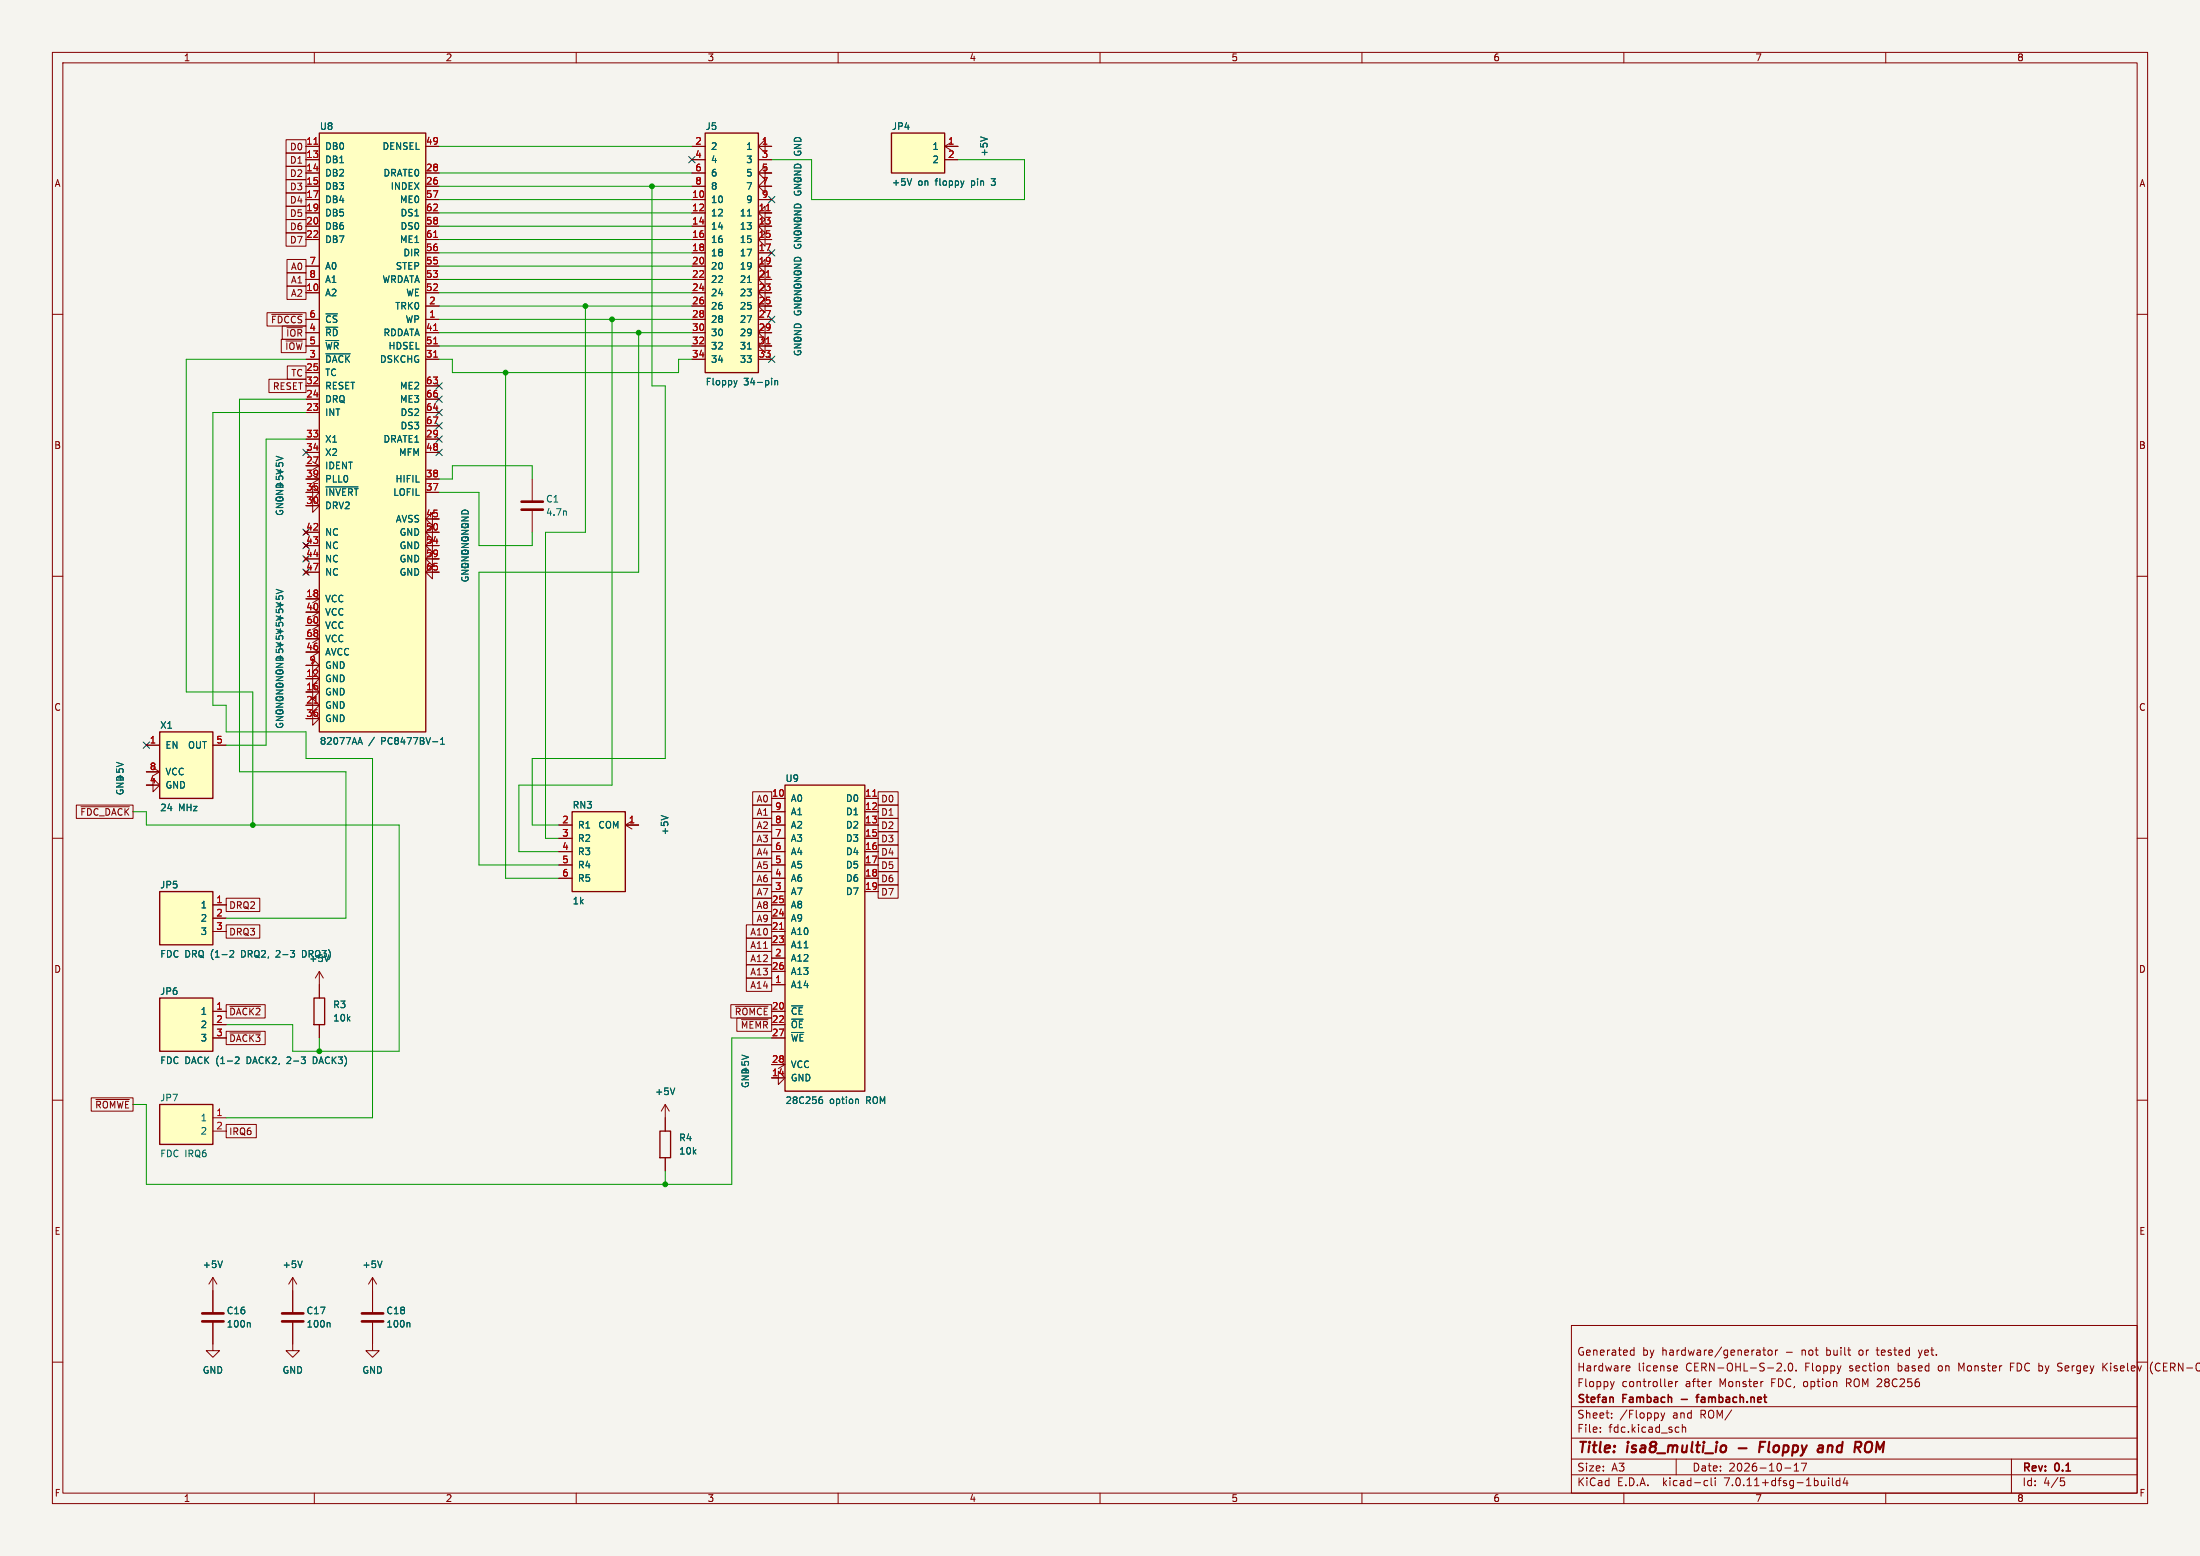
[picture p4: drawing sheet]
<svg xmlns="http://www.w3.org/2000/svg" width="420mm" height="297mm" viewBox="0 0 420 297" stroke-linecap="round" stroke-linejoin="round" font-family="sans-serif">
<path d="M0 0h420v297h-420z" fill="#f5f4ef" stroke="#f5f4ef" stroke-width=".19"/>
<g fill="none" stroke="#840000" stroke-width=".19">
<path d="M10 10h400v277h-400zM12 12h396v273h-396zM60 10v2M110 10v2M160 10v2M210 10v2M260 10v2M310 10v2M360 10v2M54.6 26.7h3.8v2.5h-3.8zM54.6 29.2h3.8v2.6h-3.8zM54.6 31.8h3.8v2.5h-3.8z"/>
<path d="M54.6 39.4h3.8v2.5h-3.8zM54.6 34.3h3.8v2.5h-3.8zM54.6 36.8h3.8v2.6h-3.8zM58.4 27.9h2.6M58.4 30.5h2.6M58.4 33h2.6M58.4 35.6h2.6M58.4 38.1h2.6M81.3 27.9h2.5M81.3 33h2.5M81.3 35.6h2.5M81.3 38.1h2.5"/>
<path d="M132.1 27.9h2.5M132.1 30.5h2.5M132.1 33h2.5M132.1 35.6h2.5M132.1 38.1h2.5M144.8 27.9h2.5h-1.3v1.3l-1.2-1.3 1.2-1.2v1.2M144.8 33h2.5h-1.3v1.3l-1.2-1.3 1.2-1.2v1.2M144.8 35.6h2.5h-1.3v1.2l-1.2-1.2 1.2-1.3v1.3M144.8 30.5h2.5M144.8 38.1h2.5M180.3 27.9h2.6M180.3 30.5h2.6"/>
<path d="M180.3 27.9l1.3 .8M181.6 27.2l-1.3 .7M10 60h2M51 59.7h7.4v2.5h-7.4zM54.6 44.4h3.8v2.6h-3.8zM54.6 41.9h3.8v2.6h-3.8zM54.8 54.6h3.6v2.6h-3.6zM54.8 52.1h3.6v2.5h-3.6zM54.8 49.5h3.6v2.6h-3.6zM58.4 55.9h2.6M58.4 40.6h2.6M58.4 43.2h2.6"/>
<path d="M58.4 45.7h2.6M58.4 53.3h2.6M58.4 50.8h2.6M81.3 55.9h2.5M81.3 40.6h2.5M81.3 58.4h2.5M81.3 43.2h2.5M81.3 45.7h2.5M81.3 53.3h2.5M81.3 50.8h2.5M81.3 48.3h2.5M132.1 55.9h2.5"/>
<path d="M132.1 40.6h2.5M132.1 58.4h2.5M132.1 43.2h2.5M132.1 45.7h2.5M132.1 53.3h2.5M132.1 50.8h2.5M132.1 48.3h2.5M144.8 45.7h2.5h-1.3v1.3l-1.2-1.3 1.2-1.2v1.2M144.8 40.6h2.5h-1.3v1.3l-1.2-1.3 1.2-1.2v1.2M144.8 43.2h2.5h-1.3v1.3l-1.2-1.3 1.2-1.3v1.3M144.8 58.4h2.5h-1.3v1.3l-1.2-1.3 1.2-1.2v1.2M144.8 50.8h2.5h-1.3v1.3l-1.2-1.3 1.2-1.3v1.3"/>
<path d="M144.8 55.9h2.5h-1.3v1.3l-1.2-1.3 1.2-1.3v1.3M144.8 53.3h2.5h-1.3v1.3l-1.2-1.3 1.2-1.2v1.2M144.8 48.3h2.5M408 60h2M51.3 72.4h7.1v2.5h-7.1zM51.9 60h5.8M53.7 64.8h4.7v2.5h-4.7zM53.9 62.2h4.5v2.6h-4.5zM54.6 65.1h3.1M54.8 62.5h2.9M54.8 69.8h3.6v2.6h-3.6zM58.4 61h2.6"/>
<path d="M58.4 78.7h2.6M58.4 76.2h2.6M58.4 71.1h2.6M58.4 68.6h2.6M58.4 73.7h2.6M58.4 63.5h2.6M58.4 66h2.6M81.3 61h2.5M81.3 78.7h2.5M81.3 76.2h2.5M81.3 68.6h2.5M81.3 73.7h2.5"/>
<path d="M81.3 63.5h2.5M81.3 66h2.5M132.1 61h2.5M132.1 68.6h2.5M132.1 63.5h2.5M132.1 66h2.5M144.8 63.5h2.5h-1.3v1.3l-1.2-1.3 1.2-1.3v1.3M144.8 66h2.5h-1.3v1.3l-1.2-1.3 1.2-1.2v1.2M144.8 61h2.5M144.8 68.6h2.5M58.4 88.9h2.6M58.4 83.8h2.6"/>
<path d="M58.4 86.4h2.6M58.4 91.4h2.6M59.7 94v1.3l1.3-1.3-1.3-1.3v1.3h-1.3h2.6M59.7 96.5v1.3l1.3-1.3-1.3-1.2v1.2h-1.3h2.6M59.7 90.7l1.3 .7M59.7 88.1l1.3 .8M61 91.4l-1.3 .8M61 88.9l-1.3 .8M81.3 99.1h2.5h-1.3v1.2l-1.2-1.2 1.2-1.3v1.3M81.3 83.8h2.5M81.3 86.4h2.5M81.3 94h2.5"/>
<path d="M81.3 91.4h2.5M81.3 81.3h2.5M101.6 91.4v4.4M101.6 97.3v4.3M10 110h2M58 101.2l.8 .8M58 106.3l.8 .8M58 108.8l.8 .8M58.4 119.4h2.6M58.4 114.3h2.6M58.4 116.8h2.6M58.4 101.6h2.6"/>
<path d="M58.4 104.1h2.6M58.4 106.7h2.6M58.4 109.2h2.6M58.8 101.2l-.8 .8M58.8 106.3l-.8 .8M58.8 108.8l-.8 .8M59.7 118.6l1.3 .8M59.7 113.5l1.3 .8M59.7 116.1l1.3 .7M61 119.4l-1.3 .7M61 114.3l-1.3 .8M61 116.8l-1.3 .8"/>
<path d="M81.3 101.6h2.5h-1.3v1.3l-1.2-1.3 1.2-1.3v1.3M81.3 106.7h2.5h-1.3v1.3l-1.2-1.3 1.2-1.3v1.3M81.3 104.1h2.5h-1.3v1.3l-1.2-1.3 1.2-1.2v1.2M81.3 109.2h2.5h-1.3v1.3l-1.2-1.3 1.2-1.2v1.2M408 110h2M58.4 124.5h2.6M58.4 121.9h2.6M59.7 129.5v1.3l1.3-1.3-1.3-1.2v1.2h-1.3h2.6M59.7 132.1v1.3l1.3-1.3-1.3-1.3v1.3h-1.3h2.6M59.7 127v1.3l1.3-1.3-1.3-1.3v1.3h-1.3h2.6M59.7 137.2v1.2l1.3-1.2-1.3-1.3v1.3h-1.3h2.6M59.7 134.6v1.3l1.3-1.3-1.3-1.2v1.2h-1.3h2.6"/>
<path d="M59.7 121.2l1.3 .7M59.7 123.7l1.3 .8M61 121.9l-1.3 .8M61 124.5l-1.3 .7M10 160h2M14.6 153.7h10.8v2.5h-10.8zM15.5 154h9.2M27.9 147.3h2.6M27.9 142.2h2.6M29.2 149.9v1.2l1.3-1.2-1.3-1.3v1.3h-1.3h2.6M29.2 146.6l1.3 .7M30.5 147.3l-1.3 .8"/>
<path d="M40.6 142.2h2.6M106.7 157.5h2.5M119.4 157.5l1.2 .7M119.4 157.5h2.5M120.6 156.7l-1.2 .8M143.7 156.2h3.6v2.6h-3.6zM143.7 158.7h3.6v2.6h-3.6zM143.7 153.7h3.6v2.5h-3.6zM143.7 151.1h3.6v2.6h-3.6zM147.3 157.5h2.6M147.3 152.4h2.6M147.3 154.9h2.6"/>
<path d="M165.1 157.5h2.5M165.1 152.4h2.5M165.1 154.9h2.5M167.6 153.7h3.9v2.5h-3.9zM167.6 156.2h3.9v2.6h-3.9zM167.6 151.1h3.9v2.6h-3.9zM167.6 158.7h3.9v2.6h-3.9zM408 160h2M40.6 177.8h2.6M40.6 175.3h2.6M40.6 172.7h2.6M43.2 171.4h6.4v2.6h-6.4z"/>
<path d="M43.2 176.5h6.4v2.6h-6.4zM106.7 160h2.5M106.7 162.6h2.5M106.7 165.1h2.5M106.7 167.6h2.5M142.5 176.5h4.8v2.6h-4.8zM142.5 179.1h4.8v2.5h-4.8zM143.7 161.3h3.6v2.5h-3.6zM143.7 163.8h3.6v2.6h-3.6zM143.7 166.4h3.6v2.5h-3.6zM143.7 174h3.6v2.5h-3.6zM143.7 168.9h3.6v2.6h-3.6z"/>
<path d="M143.7 171.4h3.6v2.6h-3.6zM147.3 160h2.6M147.3 162.6h2.6M147.3 165.1h2.6M147.3 167.6h2.6M147.3 170.2h2.6M147.3 177.8h2.6M147.3 175.3h2.6M147.3 172.7h2.6M165.1 160h2.5M165.1 162.6h2.5M165.1 165.1h2.5"/>
<path d="M165.1 167.6h2.5M165.1 170.2h2.5M167.6 161.3h3.9v2.5h-3.9zM167.6 163.8h3.9v2.6h-3.9zM167.6 166.4h3.9v2.5h-3.9zM167.6 168.9h3.9v2.6h-3.9zM40.6 193h2.6M40.6 195.6h2.6M40.6 198.1h2.6M43.2 196.8h7.4v2.6h-7.4zM43.2 191.8h7.4v2.5h-7.4zM43.9 197.2h5.8"/>
<path d="M43.9 192.1h5.8M61 185.4v5.1M61 195.6v2.5M61 185.4l-.8 1.3M61 185.4l.7 1.3M139.5 191.8h7.8v2.5h-7.8zM140.4 192.1h6.2M140.7 194.3h6.6v2.6h-6.6zM141.5 194.6h5.1M142.5 186.7h4.8v2.5h-4.8zM142.5 184.1h4.8v2.6h-4.8zM142.5 181.6h4.8v2.6h-4.8z"/>
<path d="M147.3 188h2.6M147.3 182.9h2.6M147.3 193h2.6M147.3 195.6h2.6M147.3 180.3h2.6M147.3 185.4h2.6M147.3 198.1h2.6M10 210h2M17.4 209.5h8v2.6h-8zM18.3 209.9h6.4M40.6 213.4h2.6M40.6 215.9h2.6"/>
<path d="M43.2 214.6h5.7v2.6h-5.7zM127 210.8l-.8 1.3M127 210.8v5.1M127 210.8l.8 1.3M147.3 203.2h2.6M148.6 205.7v1.3l1.3-1.3-1.3-1.2v1.2h-1.3h2.6M148.6 202.4l1.3 .8M149.9 203.2l-1.3 .8M408 210h2M127 221v2.5M10 260h2M40.6 252.2v5.6h1.3l-1.3 1.3-1.2-1.3h1.2"/>
<path d="M40.6 243.8v6.9M40.6 243.8l-.7 1.3M40.6 243.8l.8 1.3M55.9 252.2v5.6h1.2l-1.2 1.3-1.3-1.3h1.3M55.9 243.8l-.8 1.3M55.9 243.8v6.9M55.9 243.8l.7 1.3M71.1 252.2v5.6h1.3l-1.3 1.3-1.3-1.3h1.3M71.1 243.8l-.7 1.3M71.1 243.8v6.9M71.1 243.8l.8 1.3M300 253h108v32h-108z"/>
<path d="M311.4 258.6h.5M311.4 257.8h.5M311.9 257.2v1.5M336.5 257.7h.6M336.7 257.2v1.3l.4 .2M337.7 257.8l.3-.1 .3 .3v.4l-.3 .3-.3-.1-.2-.2zM338.9 257.7v1M339.4 257.7l-.3 .1-.2 .2M358.2 257.7h.5M366.2 257.7l.4 1-.4 .5M410.9 260a1.72 1.72 0 0 0 0 2.3M300 278.5h108"/>
<path d="M300 274.5h108M300 268.5h108M305.5 273.2v.2M305.5 272.5v.1M307.7 270.5v.2M307.7 269.8v.1M308.2 263.7l-.4 1M310.7 260.7l.4 .1 .1 .2-.8 .2M311.1 261.6l-.4 .1M317.1 269.7l.3 1M317.4 270.7l-.3 .5M317.8 269.7l-.4 1"/>
<path d="M318.7 263.7l.5 .1v.2l-.7 .2M319.2 264.6l-.5 .1M319.7 260.7l.5 .1v.2l-.7 .2M319.9 263.7v1M320 278.5v3M320.1 272.4l.4 .1M320.2 261.6l-.5 .1M320.3 263.7l-.3 .1-.1 .2M320.5 273.3l-.4 .1M321.2 272.5l.2-.1 .3 .1 .1 .9M321.2 271.9v1.5M326.6 263.7h.1"/>
<path d="M339.4 260.2l.5 .1 .2 .3-.9 1.1h.9M340.7 261.5v.2M341.6 260.3l.1-.1a.8 .8 0 0 1 .6 .7 .8 .8 0 0 1-.6 .8 .99 .99 0 0 1-.1-1.4zM342.5 279.7l.4-.4v1.5M342.9 261.5v.2M344.9 279.3l-.7 1.5M374.4 261.3l-.5-1.1v1.5M383.8 260.9h.5M384 278.5v6.5M384.5 260.2h-.7v1.5M393 261.7h.4M393.1 260.2h.3"/>
<path d="M393.1 260.9l.3 .1M401.4 260.2v1.5M401.7 260.8l.6 .9M402.3 260.2l-.9 .8M60 285v2M110 285v2M160 285v2M210 285v2M260 285v2M300 281.5h108M310 285v2M325.6 282.6l.4 .1"/>
<path d="M326 283.5l-.4 .1M326.7 282.1v1.3l.2 .2M327.4 282.1v.1M327.4 282.6v1M340.7 280.2h1.2M342.5 280.8h.9M349.1 282.1v.1M349.1 282.6v1M349.8 282.1v1.3l.2 .2M351.2 282.7l-.4-.1-.3 .3 .2 .6h.5M351.2 282.1v1.5M352.2 282l-.3 1.1h.9"/>
<path d="M352.6 282.6v1M360 285v2M393.4 282.1h.7M393.5 282.7h.4l.3 .2-.2 .6-.5 .1"/>
</g>
<path d="M329.2 275.9l.3 .4-.1 .7M331.9 276.4h1.5M335.9 276.2h.7M337 275.2h-.9l-.3 2M347.8 275.9l.2 .3-.1 1M347.9 277.1l-.2 .1M348 276.3l-.2 .1M356.6 275.2l-.2 .1a1.24 1.24 0 0 0 0 1.9h.4" fill="none" stroke="#840000" stroke-width=".4"/>
<path d="M307.9 266.8l.1 .9M323.8 266.7h.5M324.3 266.2l-.3 .2v1.3" fill="none" stroke="#840000" stroke-width=".3"/>
<g fill="none" stroke="#006464" stroke-width=".19">
<path d="M151.7 36.5a.59 .59 0 0 0 .6 .8 .59 .59 0 0 0 .5-.8h-.4v.2M152.9 35.2l-1.3 .7h1.3M174 34.1l-.4 1.3M184 34.5l-.3 .9M187.2 26.1l1.3 .4M142.7 41.2h.7M142.7 53.9h.7M62.2 67.5h4.6M140.7 72.6l-.3 .9M142.7 66.6h.7M147.9 72.6v.9M147.9 72.8l.2-.2 .3 .1 .1 .8"/>
<path d="M52.7 88.4v.6h.6l-.1-.2 .1-.4 .2-.1 .4 .1 .1 .1-.1 .5M52.7 89.6l1.3 .4M52.7 87.1l1.3 .4-1.3 .4M52.8 97.5a.59 .59 0 0 0 .6 .7 .59 .59 0 0 0 .5-.7l-.4-.1v.3M53.5 89.6v.9M54 96.2l-1.3 .7h1.3M62.2 92.9h6.2M108.1 97.6v.8M52.7 117.6l1.3 .4M52.7 112.5l1.3 .4M52.7 116.3v.6l.6 .1-.1-.2M53.5 117.5v1"/>
<path d="M54 116.8l-.1 .2M88.2 110.2a.59 .59 0 0 0 .6 .7 .59 .59 0 0 0 .5-.7l-.4-.1v.3M89.4 108.9l-1.3 .7h1.3M22.2 145.5l1.3 .4M68.4 141.7h.7M68.8 140.8l.4 1.3M82.6 141.6h1M84.1 142.1h.7M84.1 141.2l.4-.4v1.3M126.2 155.7l1.3 .4M44 181.5l.4-.1 .2 .4-.8 .9h.8M58 181.4h-.3v1.3h.3"/>
<path d="M45 201.8l.4-.1 .2 .4-.7 .9h.7M60.1 201.7h-.3v1.3h.3M128.8 207.7l-.4 1.2M141.6 201.4l1.3 .4M156.6 209.9h.3l.1 .2v.4l-.4 .1M156.9 209.4h-.3M163.5 209.8l.4 .2v.6M42.5 240.7l-.5 1.3M47.6 252.5l.2 .1v.7M57.7 240.7l-.4 1.3M62.8 252.5l.2 .1v.7M72.9 240.7l-.4 1.3"/>
<path d="M78.1 252.5l.1 .1v.7"/>
</g>
<g fill="#ffffc2" stroke="#ffffc2" stroke-width=".19">
<path d="M170.2 25.4h10.1v7.6h-10.1z"/>
<path d="M61 25.4h20.3v114.3h-20.3z"/>
<path d="M149.9 149.9h15.2v58.4h-15.2z"/>
<path d="M109.2 154.9h10.2v15.3h-10.2z"/>
<path d="M30.5 210.8h10.1v7.6h-10.1z"/>
<path d="M30.5 190.5h10.1v10.2h-10.1z"/>
<path d="M30.5 170.2h10.1v10.1h-10.1z"/>
<path d="M134.6 25.4h10.2v45.7h-10.2z"/>
<path d="M30.5 139.7h10.1v12.7h-10.1z"/>
</g>
<path d="M61 25.4h20.3v114.3h-20.3zM134.6 25.4h10.2v45.7h-10.2zM170.2 25.4h10.1v7.6h-10.1zM30.5 139.7h10.1v12.7h-10.1zM109.2 154.9h10.2v15.3h-10.2zM149.9 149.9h15.2v58.4h-15.2zM30.5 170.2h10.1v10.1h-10.1zM30.5 190.5h10.1v10.2h-10.1zM59.9 190.5h2.1v5.1h-2.1zM30.5 210.8h10.1v7.6h-10.1zM126 215.9h2v5.1h-2z" fill="none" stroke="#840000" stroke-width=".25"/>
<path d="M59.9 27.5h.8M82.8 45.3h.7M146.3 40.2h.7M146.3 52.9h.7M82.8 68.2h.7M82.8 63.1h.7M82.8 65.6h.7M146.3 65.6h.7M59.9 134.2h.8M166.6 152h.7M148.8 177.4h.8" fill="none" stroke="#a90000" stroke-width=".19"/>
<path d="M99.6 97.3h4M99.6 95.8h4M38.6 252.2h4.1M38.6 250.7h4.1M53.8 252.2h4.1M53.8 250.7h4.1M69.1 252.2h4.1M69.1 250.7h4.1" fill="none" stroke="#840000" stroke-width=".51"/>
<g fill="none" stroke="#009600" stroke-width=".19">
<path d="M83.8 35.6h48.3M83.8 38.1h48.3M83.8 33h48.3M83.8 27.9h48.3M124.5 35.6v38.1h2.5v71.1h-25.4v12.7h5.1M147.3 30.5h7.6v7.6h40.7v-7.6h-12.7M83.8 58.4h48.3M83.8 55.9h48.3M83.8 53.3h48.3M83.8 50.8h48.3M83.8 48.3h48.3M83.8 45.7h48.3"/>
<path d="M83.8 43.2h48.3M83.8 40.6h48.3M111.8 58.4v43.2h-7.7v58.4h2.6M58.4 78.7h-17.8v55.9h2.6v5.1h15.2v5.1h12.7v68.6h-27.9M58.4 68.6h-22.8v63.5h12.7v25.4M58.4 76.2h-12.7v71.1h20.3v28h-22.8M83.8 61h48.3M83.8 63.5h48.3M83.8 68.6h2.6v2.5h43.1v-2.5h2.6M83.8 66h48.3M96.5 71.1v96.5h10.2M116.8 61v88.9h-17.7v12.7h7.6"/>
<path d="M121.9 63.5v45.7h-30.5v55.9h15.3M58.4 83.8h-7.6v58.4h-7.6M83.8 91.4h2.6v-2.5h15.2v2.5M83.8 94h7.6v10.1h10.2v-2.5M25.4 154.9h2.5v2.6h48.3v43.2h-20.3v-5.1h-12.7M61 198.1v2.6M147.3 198.1h-7.6v28h-111.8v-15.3h-2.5M127 223.5v2.6"/>
</g>
<g fill="none" stroke="#000084" stroke-width=".19">
<path d="M131.5 29.9l1.2 1.2M132.7 29.9l-1.2 1.2M146.7 37.5l1.2 1.2M147.9 37.5l-1.2 1.2M146.7 47.7l1.2 1.2M147.9 47.7l-1.2 1.2M83.2 73.1l1.2 1.2M83.2 75.6l1.2 1.2M83.2 78.1l1.2 1.2M84.4 78.1l-1.2 1.2M84.4 75.6l-1.2 1.2M84.4 73.1l-1.2 1.2"/>
<path d="M146.7 68l1.2 1.2M146.7 60.4l1.2 1.2M147.9 68l-1.2 1.2M147.9 60.4l-1.2 1.2M57.8 85.8l1.2 1.2M59 85.8l-1.2 1.2M83.2 83.2l1.2 1.2M83.2 85.8l1.2 1.2M83.2 80.7l1.2 1.2M84.4 83.2l-1.2 1.2M84.4 85.8l-1.2 1.2M84.4 80.7l-1.2 1.2"/>
<path d="M57.8 103.5l1.2 1.2M57.8 101l1.2 1.2M57.8 106.1l1.2 1.2M57.8 108.6l1.2 1.2M59 103.5l-1.2 1.2M59 108.6l-1.2 1.2M59 101l-1.2 1.2M59 106.1l-1.2 1.2M27.3 141.6l1.2 1.2M28.5 141.6l-1.2 1.2"/>
</g>
<g fill="#009600" stroke="#009600" stroke-width=".19">
<circle cx="61" cy="200.7" r=".46"/>
<circle cx="48.3" cy="157.5" r=".46"/>
<circle cx="96.5" cy="71.1" r=".46"/>
<circle cx="124.5" cy="35.6" r=".46"/>
<circle cx="111.8" cy="58.4" r=".46"/>
<circle cx="116.8" cy="61" r=".46"/>
<circle cx="121.9" cy="63.5" r=".46"/>
<circle cx="127" cy="226.1" r=".46"/>
</g>
<g font-size="2.8" fill="#840000">
<text x="301" y="277.9">Title:</text>
<text x="310.6" y="277.9">isa8_multi_io</text>
<text x="337.5" y="277.9">Floppy</text>
<text x="349.5" y="277.9">and</text>
<text x="357.3" y="277.9">ROM</text>
</g>
<g font-size="2.1" fill="#840000">
<text x="301" y="262">Hardware</text>
<text x="301" y="259">Generated</text>
<text x="312.6" y="262">license</text>
<text x="313.5" y="259">by</text>
<text x="317.3" y="259">hardware/generator</text>
<text x="321.9" y="262">CERN-OHL-S-2.0.</text>
<text x="341" y="259">-</text>
<text x="344.2" y="259">not</text>
<text x="344.7" y="262">Floppy</text>
<text x="349.1" y="259">built</text>
<text x="353.3" y="262">section</text>
<text x="355.4" y="259">or</text>
<text x="359" y="259">tested</text>
<text x="362.7" y="262">based</text>
<text x="367.2" y="259">yet.</text>
<text x="370.6" y="262">on</text>
<text x="374.6" y="262">Monster</text>
<text x="384.6" y="262">FDC by</text>
<text x="394" y="262">Sergey</text>
<text x="402.7" y="262">Kiselev</text>
<text x="411.9" y="262">(CERN-OH</text>
<text x="301" y="268.2">Stefan</text>
<text x="301" y="265">Floppy</text>
<text x="309.6" y="265">controller</text>
<text x="309.9" y="268.2">Fambach</text>
<text x="321.6" y="268.2">-</text>
<text x="321.8" y="265">after</text>
<text x="325.2" y="268.2">fambach.net</text>
<text x="328.4" y="265">Monster</text>
<text x="338.4" y="265">FDC, option</text>
<text x="353" y="265">ROM 28C256</text>
<text x="301" y="273.7">File:</text>
<text x="301" y="271">Sheet:</text>
<text x="307.1" y="273.7">fdc.kicad_sch</text>
<text x="309.2" y="271">/Floppy</text>
<text x="319.4" y="271">and</text>
<text x="324.7" y="271">ROM/</text>
<text x="301" y="281.1">Size:</text>
<text x="307.6" y="281.1">A3</text>
<text x="323" y="281.1">Date:</text>
<text x="330" y="281.1">2026-10-17</text>
<text x="386" y="281.3">Rev:</text>
<text x="392.4" y="281.3">0.1</text>
<text x="301" y="283.9">KiCad</text>
<text x="308.7" y="283.9">E.D.A.</text>
<text x="317.6" y="283.9">kicad-cli</text>
<text x="329.5" y="283.9">7.0.11+dfsg-1build4</text>
<text x="386" y="283.9">Id:</text>
<text x="390.1" y="283.9">4/5</text>
</g>
<g font-size="1.8" fill="#840000">
<text x="35" y="11.9">1</text>
<text x="85" y="11.9">2</text>
<text x="135" y="11.9">3</text>
<text x="185" y="11.9">4</text>
<text x="235" y="11.9">5</text>
<text x="285" y="11.9">6</text>
<text x="335" y="11.9">7</text>
<text x="385" y="11.9">8</text>
<text x="55.3" y="28.9">D0</text>
<text x="10.3" y="35.9">A</text>
<text x="55.3" y="31.4">D1</text>
<text x="55.3" y="34">D2</text>
<text x="408.3" y="35.9">A</text>
<text x="55.3" y="41.6">D5</text>
<text x="55.3" y="36.5">D3</text>
<text x="55.3" y="39.1">D4</text>
<text x="55.3" y="46.7">D7</text>
<text x="55.3" y="44.1">D6</text>
<text x="55.4" y="51.8">A0</text>
<text x="55.4" y="56.8">A2</text>
<text x="55.4" y="54.3">A1</text>
<text x="51.6" y="61.9">~{FDCCS}</text>
<text x="54.5" y="64.5">~{IOR}</text>
<text x="54.4" y="67">~{IOW}</text>
<text x="52" y="74.6">RESET</text>
<text x="55.5" y="72.1">TC</text>
<text x="10.3" y="85.9">B</text>
<text x="408.2" y="85.9">B</text>
<text x="10.3" y="135.9">C</text>
<text x="408.2" y="135.9">C</text>
<text x="15.2" y="155.9">~{FDC_DACK}</text>
<text x="144.3" y="155.9">A1</text>
<text x="144.3" y="153.4">A0</text>
<text x="168.1" y="155.9">D1</text>
<text x="168.1" y="153.4">D0</text>
<text x="144.3" y="158.4">A2</text>
<text x="144.3" y="161">A3</text>
<text x="168.1" y="158.4">D2</text>
<text x="168.1" y="161">D3</text>
<text x="144.3" y="163.5">A4</text>
<text x="144.3" y="166.1">A5</text>
<text x="168.1" y="163.5">D4</text>
<text x="168.1" y="166.1">D5</text>
<text x="43.7" y="173.7">DRQ2</text>
<text x="144.3" y="168.6">A6</text>
<text x="144.3" y="171.1">A7</text>
<text x="144.3" y="173.7">A8</text>
<text x="168.1" y="168.6">D6</text>
<text x="168.1" y="171.1">D7</text>
<text x="43.7" y="178.8">DRQ3</text>
<text x="143.1" y="178.8">A10</text>
<text x="144.3" y="176.2">A9</text>
<text x="10.3" y="185.9">D</text>
<text x="143.1" y="181.3">A11</text>
<text x="143.1" y="183.8">A12</text>
<text x="408.2" y="185.9">D</text>
<text x="143.1" y="188.9">A14</text>
<text x="143.1" y="186.4">A13</text>
<text x="43.7" y="194">~{DACK2}</text>
<text x="140.2" y="194">~{ROMCE}</text>
<text x="141.3" y="196.5">~{MEMR}</text>
<text x="43.7" y="199.1">~{DACK3}</text>
<text x="18.1" y="211.8">~{ROMWE}</text>
<text x="43.7" y="216.9">IRQ6</text>
<text x="10.3" y="235.9">E</text>
<text x="408.3" y="235.9">E</text>
<text x="10.3" y="285.9">F</text>
<text x="35" y="286.9">1</text>
<text x="85" y="286.9">2</text>
<text x="135" y="286.9">3</text>
<text x="185" y="286.9">4</text>
<text x="235" y="286.9">5</text>
<text x="285" y="286.9">6</text>
<text x="335" y="286.9">7</text>
<text x="385" y="286.9">8</text>
<text x="408.3" y="285.9">F</text>
</g>
<g font-size="1.8" fill="#a90000">
<text x="58.4" y="27.7">11</text>
<text x="81.2" y="27.7">49</text>
<text x="132.6" y="27.7">2</text>
<text x="145.3" y="27.7">1</text>
<text x="180.9" y="27.7">1</text>
<text x="58.4" y="30.2">13</text>
<text x="58.4" y="32.8">14</text>
<text x="58.4" y="35.3">15</text>
<text x="81.2" y="35.3">26</text>
<text x="81.2" y="32.8">28</text>
<text x="132.6" y="30.2">4</text>
<text x="132.6" y="32.8">6</text>
<text x="132.6" y="35.3">8</text>
<text x="145.3" y="30.2">3</text>
<text x="145.3" y="32.8">5</text>
<text x="145.3" y="35.3">7</text>
<text x="180.9" y="30.2">2</text>
<text x="58.4" y="37.8">17</text>
<text x="58.4" y="40.4">19</text>
<text x="81.2" y="37.8">57</text>
<text x="81.2" y="40.4">62</text>
<text x="132" y="37.8">10</text>
<text x="132" y="40.4">12</text>
<text x="144.7" y="40.4">11</text>
<text x="145.3" y="37.8">9</text>
<text x="58.4" y="42.9">20</text>
<text x="58.4" y="45.5">22</text>
<text x="81.2" y="42.9">58</text>
<text x="81.2" y="45.5">61</text>
<text x="132" y="42.9">14</text>
<text x="132" y="45.5">16</text>
<text x="144.7" y="42.9">13</text>
<text x="144.7" y="45.5">15</text>
<text x="59" y="50.5">7</text>
<text x="59" y="53.1">8</text>
<text x="81.2" y="53.1">53</text>
<text x="81.2" y="50.5">55</text>
<text x="81.2" y="48">56</text>
<text x="132" y="48">18</text>
<text x="132" y="50.5">20</text>
<text x="132" y="53.1">22</text>
<text x="144.7" y="48">17</text>
<text x="144.7" y="50.5">19</text>
<text x="144.7" y="53.1">21</text>
<text x="58.4" y="55.6">10</text>
<text x="81.2" y="55.6">52</text>
<text x="81.8" y="58.2">2</text>
<text x="132" y="55.6">24</text>
<text x="132" y="58.2">26</text>
<text x="144.7" y="55.6">23</text>
<text x="144.7" y="58.2">25</text>
<text x="59" y="63.2">4</text>
<text x="59" y="65.8">5</text>
<text x="59" y="60.7">6</text>
<text x="81.2" y="63.2">41</text>
<text x="81.2" y="65.8">51</text>
<text x="81.8" y="60.7">1</text>
<text x="132" y="60.7">28</text>
<text x="132" y="63.2">30</text>
<text x="132" y="65.8">32</text>
<text x="144.7" y="60.7">27</text>
<text x="144.7" y="63.2">29</text>
<text x="144.7" y="65.8">31</text>
<text x="58.4" y="70.9">25</text>
<text x="59" y="68.3">3</text>
<text x="81.2" y="68.3">31</text>
<text x="132" y="68.3">34</text>
<text x="144.7" y="68.3">33</text>
<text x="58.4" y="75.9">24</text>
<text x="58.4" y="73.4">32</text>
<text x="81.2" y="73.4">63</text>
<text x="81.2" y="75.9">66</text>
<text x="58.4" y="78.5">23</text>
<text x="58.4" y="83.6">33</text>
<text x="81.2" y="83.6">29</text>
<text x="81.2" y="78.5">64</text>
<text x="81.2" y="81">67</text>
<text x="58.4" y="88.6">27</text>
<text x="58.4" y="86.1">34</text>
<text x="81.2" y="86.1">48</text>
<text x="58.4" y="93.7">35</text>
<text x="58.4" y="91.2">39</text>
<text x="81.2" y="93.7">37</text>
<text x="81.2" y="91.2">38</text>
<text x="58.4" y="96.3">30</text>
<text x="58.4" y="101.3">42</text>
<text x="81.2" y="98.8">45</text>
<text x="81.2" y="101.3">50</text>
<text x="58.4" y="103.9">43</text>
<text x="58.4" y="106.4">44</text>
<text x="81.2" y="103.9">54</text>
<text x="81.2" y="106.4">59</text>
<text x="58.4" y="109">47</text>
<text x="81.2" y="109">65</text>
<text x="58.4" y="114">18</text>
<text x="58.4" y="116.6">40</text>
<text x="58.4" y="119.1">60</text>
<text x="58.4" y="124.2">46</text>
<text x="58.4" y="121.7">68</text>
<text x="58.4" y="129.3">12</text>
<text x="58.4" y="131.8">16</text>
<text x="59" y="126.7">9</text>
<text x="58.4" y="134.4">21</text>
<text x="58.4" y="136.9">36</text>
<text x="28.5" y="142">1</text>
<text x="41.2" y="142">5</text>
<text x="28.5" y="149.6">4</text>
<text x="28.5" y="147.1">8</text>
<text x="147.3" y="152.1">10</text>
<text x="147.9" y="154.7">9</text>
<text x="165.1" y="152.1">11</text>
<text x="165.1" y="154.7">12</text>
<text x="107.2" y="157.2">2</text>
<text x="107.2" y="159.8">3</text>
<text x="119.9" y="157.2">1</text>
<text x="147.9" y="159.8">7</text>
<text x="147.9" y="157.2">8</text>
<text x="165.1" y="157.2">13</text>
<text x="165.1" y="159.8">15</text>
<text x="107.2" y="162.3">4</text>
<text x="107.2" y="164.8">5</text>
<text x="107.2" y="167.4">6</text>
<text x="147.9" y="167.4">4</text>
<text x="147.9" y="164.8">5</text>
<text x="147.9" y="162.3">6</text>
<text x="165.1" y="162.3">16</text>
<text x="165.1" y="164.8">17</text>
<text x="165.1" y="167.4">18</text>
<text x="41.2" y="172.5">1</text>
<text x="147.3" y="172.5">25</text>
<text x="147.9" y="169.9">3</text>
<text x="165.1" y="169.9">19</text>
<text x="41.2" y="175">2</text>
<text x="41.2" y="177.5">3</text>
<text x="147.3" y="177.5">21</text>
<text x="147.3" y="175">24</text>
<text x="147.3" y="180.1">23</text>
<text x="147.3" y="185.2">26</text>
<text x="147.9" y="182.6">2</text>
<text x="147.9" y="187.7">1</text>
<text x="41.2" y="192.8">1</text>
<text x="41.2" y="195.3">2</text>
<text x="41.2" y="197.9">3</text>
<text x="147.3" y="192.8">20</text>
<text x="147.3" y="195.3">22</text>
<text x="147.3" y="197.9">27</text>
<text x="147.3" y="202.9">28</text>
<text x="147.3" y="205.5">14</text>
<text x="41.2" y="213.1">1</text>
<text x="41.2" y="215.6">2</text>
</g>
<g font-size="1.8" fill="#006464">
<text x="61" y="25">U8</text>
<text x="62" y="28.8">DB0</text>
<text x="72.9" y="28.8">DENSEL</text>
<text x="134.6" y="25">J5</text>
<text x="135.6" y="28.8">2</text>
<text x="142.4" y="28.8">1</text>
<text x="153.2" y="30" transform="rotate(-90 153.2 30)">GND</text>
<text x="170.2" y="25">JP4</text>
<text x="177.9" y="28.8">1</text>
<text x="188.7" y="30" transform="rotate(-90 188.7 30)">+5V</text>
<text x="62" y="31.3">DB1</text>
<text x="62" y="33.9">DB2</text>
<text x="73.1" y="33.9">DRATE0</text>
<text x="135.6" y="31.3">4</text>
<text x="135.6" y="33.9">6</text>
<text x="142.4" y="31.3">3</text>
<text x="142.4" y="33.9">5</text>
<text x="153.2" y="35.1" transform="rotate(-90 153.2 35.1)">GND</text>
<text x="170.2" y="35.7">+5V</text>
<text x="175.2" y="35.7">on</text>
<text x="177.9" y="31.3">2</text>
<text x="178.7" y="35.7">floppy</text>
<text x="185.7" y="35.7">pin</text>
<text x="189.7" y="35.7">3</text>
<text x="62" y="36.4">DB3</text>
<text x="62" y="39">DB4</text>
<text x="62" y="41.5">DB5</text>
<text x="74.5" y="36.4">INDEX</text>
<text x="76.3" y="39">ME0</text>
<text x="76.4" y="41.5">DS1</text>
<text x="135.6" y="39">10</text>
<text x="135.6" y="41.5">12</text>
<text x="135.6" y="36.4">8</text>
<text x="141.1" y="41.5">11</text>
<text x="142.4" y="36.4">7</text>
<text x="142.4" y="39">9</text>
<text x="62" y="44">DB6</text>
<text x="62" y="46.6">DB7</text>
<text x="76.3" y="46.6">ME1</text>
<text x="76.4" y="44">DS0</text>
<text x="135.6" y="44">14</text>
<text x="135.6" y="46.6">16</text>
<text x="141.1" y="44">13</text>
<text x="141.1" y="46.6">15</text>
<text x="153.2" y="45.2" transform="rotate(-90 153.2 45.2)">GND</text>
<text x="62" y="51.7">A0</text>
<text x="75.5" y="51.7">STEP</text>
<text x="76.9" y="49.1">DIR</text>
<text x="135.6" y="49.1">18</text>
<text x="135.6" y="51.7">20</text>
<text x="141.1" y="49.1">17</text>
<text x="141.1" y="51.7">19</text>
<text x="62" y="56.7">A2</text>
<text x="62" y="54.2">A1</text>
<text x="72.9" y="54.2">WRDATA</text>
<text x="75.3" y="59.3">TRK0</text>
<text x="77.5" y="56.7">WE</text>
<text x="135.6" y="54.2">22</text>
<text x="135.6" y="56.7">24</text>
<text x="135.6" y="59.3">26</text>
<text x="141.1" y="54.2">21</text>
<text x="141.1" y="56.7">23</text>
<text x="141.1" y="59.3">25</text>
<text x="153.2" y="57.9" transform="rotate(-90 153.2 57.9)">GND GND GND GND</text>
<text x="153.2" y="57.9" transform="rotate(-90 153.2 57.9)">GND GND</text>
<text x="62" y="64.4">~{RD}</text>
<text x="62" y="61.8">~{CS}</text>
<text x="73.1" y="64.4">RDDATA</text>
<text x="77.3" y="61.8">WP</text>
<text x="135.6" y="61.8">28</text>
<text x="135.6" y="64.4">30</text>
<text x="141.1" y="61.8">27</text>
<text x="141.1" y="64.4">29</text>
<text x="153.2" y="65.5" transform="rotate(-90 153.2 65.5)">GND GND GND</text>
<text x="153.2" y="60.5" transform="rotate(-90 153.2 60.5)">GND GND</text>
<text x="62" y="72">TC</text>
<text x="62" y="69.4">~{DACK}</text>
<text x="62" y="66.9">~{WR}</text>
<text x="72.4" y="69.4">DSKCHG</text>
<text x="74.1" y="66.9">HDSEL</text>
<text x="135.6" y="66.9">32</text>
<text x="135.6" y="69.4">34</text>
<text x="141.1" y="66.9">31</text>
<text x="141.1" y="69.4">33</text>
<text x="153.2" y="68.1" transform="rotate(-90 153.2 68.1)">GND</text>
<text x="62" y="77.1">DRQ</text>
<text x="62" y="74.5">RESET</text>
<text x="76.3" y="74.5">ME2</text>
<text x="76.3" y="77.1">ME3</text>
<text x="134.6" y="73.8">Floppy</text>
<text x="142" y="73.8">34-pin</text>
<text x="62" y="79.6">INT</text>
<text x="76.4" y="79.6">DS2</text>
<text x="76.4" y="82.1">DS3</text>
<text x="62" y="89.8">IDENT</text>
<text x="62" y="84.7">X1</text>
<text x="62" y="87.2">X2</text>
<text x="73.1" y="84.7">DRATE1</text>
<text x="76.1" y="87.2">MFM</text>
<text x="54.3" y="93.5" transform="rotate(-90 54.3 93.5)">+5V</text>
<text x="62" y="94.8">~{INVERT}</text>
<text x="62" y="92.3">PLL0</text>
<text x="75" y="94.8">LOFIL</text>
<text x="75.4" y="92.3">HIFIL</text>
<text x="54.3" y="96" transform="rotate(-90 54.3 96)">GND</text>
<text x="62" y="97.4">DRV2</text>
<text x="75.5" y="99.9">AVSS</text>
<text x="89.7" y="101.1" transform="rotate(-90 89.7 101.1)">GND</text>
<text x="104.1" y="96.1">C1</text>
<text x="104.1" y="98.7">4.7n</text>
<text x="62" y="102.5">NC</text>
<text x="62" y="105">NC</text>
<text x="62" y="107.5">NC</text>
<text x="76.2" y="102.5">GND</text>
<text x="76.2" y="105">GND</text>
<text x="76.2" y="107.5">GND</text>
<text x="62" y="110.1">NC</text>
<text x="76.2" y="110.1">GND</text>
<text x="89.7" y="108.7" transform="rotate(-90 89.7 108.7)">GND GND</text>
<text x="89.7" y="108.7" transform="rotate(-90 89.7 108.7)">GND</text>
<text x="54.3" y="116.3" transform="rotate(-90 54.3 116.3)">+5V</text>
<text x="62" y="115.2">VCC</text>
<text x="62" y="117.7">VCC</text>
<text x="62" y="125.3">AVCC</text>
<text x="62" y="120.2">VCC</text>
<text x="62" y="122.8">VCC</text>
<text x="54.3" y="131.6" transform="rotate(-90 54.3 131.6)">GND</text>
<text x="54.3" y="129" transform="rotate(-90 54.3 129)">GND +5V+5V</text>
<text x="54.3" y="129" transform="rotate(-90 54.3 129)">GND +5V</text>
<text x="62" y="130.4">GND</text>
<text x="62" y="127.9">GND</text>
<text x="54.3" y="136.7" transform="rotate(-90 54.3 136.7)">GND GND</text>
<text x="62" y="132.9">GND</text>
<text x="62" y="135.5">GND</text>
<text x="30.5" y="139.3">X1</text>
<text x="31.5" y="143.1">EN</text>
<text x="35.8" y="143.1">OUT</text>
<text x="54.3" y="139.2" transform="rotate(-90 54.3 139.2)">GND</text>
<text x="61" y="142.3">82077AA</text>
<text x="62" y="138">GND</text>
<text x="70.4" y="142.3">/</text>
<text x="72.9" y="142.3">PC8477BV-1</text>
<text x="23.8" y="149.4" transform="rotate(-90 23.8 149.4)">+5V</text>
<text x="31.5" y="148.2">VCC</text>
<text x="149.9" y="149.5">U9</text>
<text x="23.8" y="151.9" transform="rotate(-90 23.8 151.9)">GND</text>
<text x="30.5" y="155">24</text>
<text x="31.5" y="150.7">GND</text>
<text x="34.1" y="155">MHz</text>
<text x="109.2" y="154.5">RN3</text>
<text x="150.9" y="153.3">A0</text>
<text x="150.9" y="155.8">A1</text>
<text x="161.4" y="153.3">D0</text>
<text x="161.4" y="155.8">D1</text>
<text x="110.2" y="158.3">R1</text>
<text x="110.2" y="160.9">R2</text>
<text x="114.1" y="158.3">COM</text>
<text x="127.8" y="159.5" transform="rotate(-90 127.8 159.5)">+5V</text>
<text x="150.9" y="160.9">A3</text>
<text x="150.9" y="158.3">A2</text>
<text x="161.4" y="158.3">D2</text>
<text x="161.4" y="160.9">D3</text>
<text x="110.2" y="163.4">R3</text>
<text x="110.2" y="166">R4</text>
<text x="150.9" y="166">A5</text>
<text x="150.9" y="163.4">A4</text>
<text x="161.4" y="163.4">D4</text>
<text x="161.4" y="166">D5</text>
<text x="30.5" y="169.8">JP5</text>
<text x="38.2" y="173.6">1</text>
<text x="109.2" y="172.8">1k</text>
<text x="110.2" y="168.5">R5</text>
<text x="150.9" y="173.6">A8</text>
<text x="150.9" y="171">A7</text>
<text x="150.9" y="168.5">A6</text>
<text x="161.4" y="168.5">D6</text>
<text x="161.4" y="171">D7</text>
<text x="38.2" y="176.1">2</text>
<text x="38.2" y="178.7">3</text>
<text x="150.9" y="178.7">A10</text>
<text x="150.9" y="176.1">A9</text>
<text x="30.5" y="183">FDC DRQ (1-2</text>
<text x="46.3" y="183">DRQ2,</text>
<text x="53.2" y="183">2-3</text>
<text x="58.4" y="183">DRQ3)</text>
<text x="58.9" y="183.8">+5V</text>
<text x="150.9" y="183.7">A12</text>
<text x="150.9" y="181.2">A11</text>
<text x="30.5" y="190.1">JP6</text>
<text x="150.9" y="188.8">A14</text>
<text x="150.9" y="186.3">A13</text>
<text x="38.2" y="193.9">1</text>
<text x="38.2" y="196.4">2</text>
<text x="63.5" y="192.6">R3</text>
<text x="63.5" y="195.2">10k</text>
<text x="150.9" y="193.9">~{CE}</text>
<text x="150.9" y="196.4">~{OE}</text>
<text x="30.5" y="203.3">FDC DACK (1-2</text>
<text x="38.2" y="199">3</text>
<text x="47.4" y="203.3">DACK2,</text>
<text x="55.3" y="203.3">2-3</text>
<text x="60.4" y="203.3">DACK3)</text>
<text x="150.9" y="199">~{WE}</text>
<text x="125" y="209.2">+5V</text>
<text x="143.2" y="207.8" transform="rotate(-90 143.2 207.8)">GND</text>
<text x="143.2" y="205.2" transform="rotate(-90 143.2 205.2)">+5V</text>
<text x="150.9" y="206.6">GND</text>
<text x="150.9" y="204.1">VCC</text>
<text x="30.5" y="210.4">JP7</text>
<text x="38.2" y="214.2">1</text>
<text x="149.9" y="210.9">28C256</text>
<text x="158.4" y="210.9">option</text>
<text x="165.5" y="210.9">ROM</text>
<text x="30.5" y="221.1">FDC IRQ6</text>
<text x="38.2" y="216.8">2</text>
<text x="129.5" y="218">R4</text>
<text x="129.5" y="220.6">10k</text>
<text x="38.6" y="242.2">+5V</text>
<text x="53.8" y="242.2">+5V</text>
<text x="69.1" y="242.2">+5V</text>
<text x="43.2" y="251.1">C16</text>
<text x="58.4" y="251.1">C17</text>
<text x="73.7" y="251.1">C18</text>
<text x="43.2" y="253.6">100n</text>
<text x="58.4" y="253.6">100n</text>
<text x="73.7" y="253.6">100n</text>
<text x="38.6" y="262.4">GND</text>
<text x="53.8" y="262.4">GND</text>
<text x="69.1" y="262.4">GND</text>
</g>
</svg>
